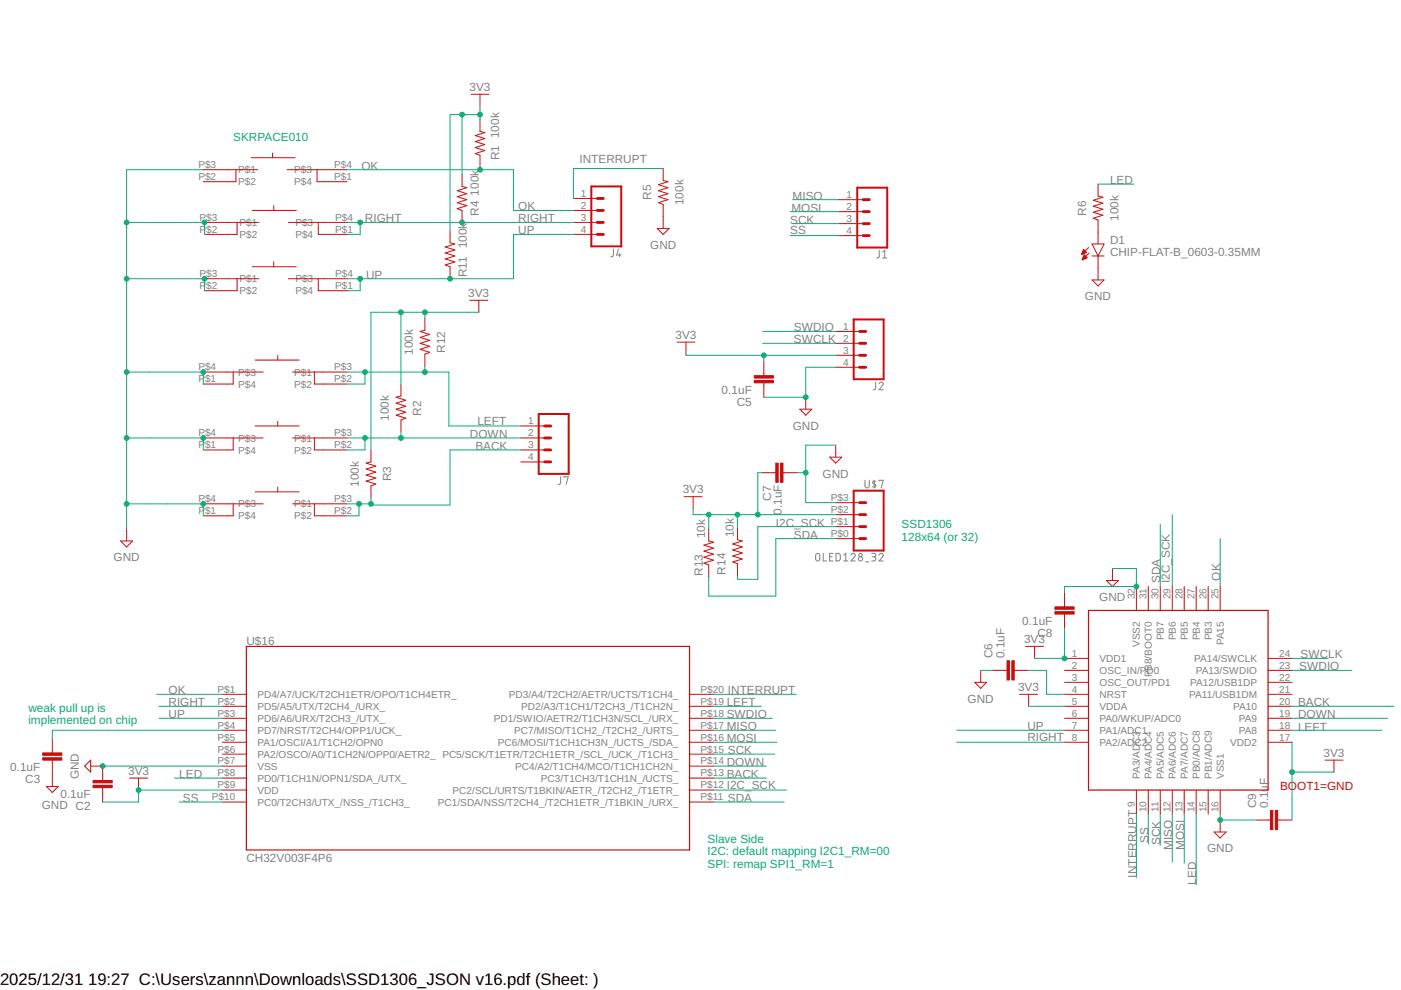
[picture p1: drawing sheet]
<svg xmlns="http://www.w3.org/2000/svg" width="297mm" height="210mm" viewBox="0 0 297 210" stroke-linecap="round" stroke-linejoin="round" font-family="sans-serif">
<g fill="none" stroke="#808080" stroke-width=".21">
<path d="M130 52.8v1.4l-.5 .2M131.1 52.8l-.4 1.3h1M131.4 53.7v.7M186.4 53.1v1.4l-.5 .2M187.1 54.7h.9M187.1 53.4l.5-.3v1.6M185.7 81l-.1 1.4-.5 .2M186.4 81.4a.44 .44 0 0 1 .6-.4 .44 .44 0 0 1 .1 .7l-.7 .9h.9M118.9 101.1v1.4l-.6 .2M119.6 101.2v-.1h.9l-.5 1.6M173.1 117.5l.3-.2 .3 .2 .1 1a.44 .44 0 0 1-.4 .4 .44 .44 0 0 1-.5-.4zM174.5 117.3v1.6h.8"/>
<path d="M175.9 118h.5M176.6 117.3h-.7v1.6h.7M177.2 117.3h.7l.2 .3 .1 .9-.3 .4h-.7zM178.9 118.9h.9M178.9 117.7l.4-.4v1.6M180.4 117.7a.44 .44 0 0 1 .7-.4 .44 .44 0 0 1 .1 .7l-.8 .9h.9M183.4 101.8v1.2a.46 .46 0 0 0 .4 .5 .46 .46 0 0 0 .5-.5v-1.2M183.5 119.1h.7M184.8 117.3h.5a.36 .36 0 0 1 .4 .4 .36 .36 0 0 1-.4 .3h-.3M185.3 118a.44 .44 0 0 1 .4 .5 .44 .44 0 0 1-.4 .4h-.5M185.4 101.8v1.7M185.7 102.1a.36 .36 0 0 0-.5-.1 .36 .36 0 0 0-.1 .5l.6 .4v.2l-.2 .2-.5-.1"/>
<path d="M186.4 117.7a.44 .44 0 0 1 .6-.4 .44 .44 0 0 1 .1 .7l-.7 .9h.9M186.4 102v-.2h.9l-.5 1.7"/>
<circle cx="182.4" cy="117.7" r=".36"/>
<circle cx="182.4" cy="118.5" r=".46"/>
</g>
<path d="M52.2 137.1h94v43.1h-94zM230.8 129.4h38.1v38.1h-38.1z" fill="none" stroke="#c90d0c" stroke-width=".25"/>
<g fill="none" stroke="#c90d0c" stroke-width=".21">
<path d="M99.9 20h3.8M101.8 20v2.5M43.1 36h11.6M50 36v2.5h-6.9M53.3 33.4h9.3M57.8 32.4v1M60.9 36h12.7M67.2 36v2.5h6.4M98 37v2.5l1 .3-2.1 .6 2.1 .7-2.1 .6 2.1 .6-2.1 .7 2.1 .6-2.1 .6 1.1 .4v2.6M101.8 25.3v2.6l1 .2-2 .6 2 .7-2 .6 2 .6-2 .7 2 .6-2 .7 1 .3v2.6M140.6 35.7v2.6l1 .2-2 .7 2 .6-2 .6 2 .7-2 .6 2 .6-2 .7 1 .3v5.1M232.8 39v2.6l1 .2-2 .7 2 .6-2 .6 2 .7-2 .6 2 .6-2 .7 1 .4v5"/>
<path d="M43.3 47.2h11.6M43.3 59.1h11.6M50.3 47.2v2.5h-7M50.3 59.1v2.5h-7M53.5 44.6h9.3M53.5 56.6h9.3M58 43.6v1M58 55.5v1.1M61.1 47.2h12.7M61.1 59.1h12.7M67.5 47.2v2.5h6.3M67.5 59.1v2.5h6.3"/>
<path d="M95.4 48.9v2.6l1 .2-2 .7 2 .6-2 .6 2 .7-2 .6 2 .6-2 .7 1 .4v2.5M121.6 47.2h5M121.6 49.7h5M121.6 44.6h5M121.6 42.1h5M139.3 48.4h2.6l-1.3 1.3zM177.9 42.3h5.1M177.9 44.9h5.1M177.9 47.4h5.1M177.9 50h5.1M230.8 52.5l-1.4 1.4M230.9 53.6l-1.4 1.4"/>
<path d="M231.5 51.7h2.6l-1.3 2.6zM231.5 54.3h2.6M231.5 59.4h2.6l-1.3 1.2zM232.8 54.3v5.1M43.1 78.9h12.7M49.4 78.9v2.5h-6.3M54.1 76.3h9.3M58.9 75.4v.9M62 78.9h11.6M66.7 78.9v2.5h6.9M90.1 67.5v2.5l-1 .3 2 .6-2 .6 2 .7-2 .6 2 .6-2 .7 2 .6-1 .4v2.5M99.6 63.7h3.8"/>
<path d="M101.5 63.7v2.5M143.5 72.5h3.8M145.4 72.5v2.6M161.9 76.6v3.1M177.2 70.3h5.1M177.2 72.8h5.1M177.2 75.3h5.1M177.2 77.9h5.1M43.1 92.9h12.7M49.4 92.9v2.5h-6.3M54.1 90.3h9.3M58.9 89.3v1"/>
<path d="M62 92.9h11.6M66.7 92.9v2.5h6.9M78.7 95.4v2.5l-1.1 .3 2.1 .6-2.1 .7 2.1 .6-2.1 .6 2.1 .7-2.1 .6 2.1 .6-1 .4v2.6M85 81.4v2.6l-1 .2 2 .7-2 .6 2 .6-2 .7 2 .6-2 .6 2 .7-1 .3v2.6M110.4 92.9h5.1M110.4 95.4h5.1M110.4 90.3h5.1M110.4 97.9h5.1M161.9 81.2v3M169.6 86.8h2.5l-1.3 1.2zM170.8 84.2v2.6M175.9 96.9h2.6l-1.3 1.3z"/>
<path d="M177.2 94.4v2.5M25.6 114.7h2.5l-1.3 1.3zM26.8 112.2v2.5M43.1 106.8h12.7M49.4 106.8v2.6h-6.3M54.1 104.3h9.3M58.9 103.3v1M62 106.8h11.6M66.7 106.8v2.6h6.9M145.1 105.3h3.8M147 105.3v2.5M150.3 112.2v2.5l1 .3-2.1 .6 2.1 .6-2.1 .7 2.1 .6-2.1 .6 2.1 .7-2.1 .6 1.1 .4v2.5"/>
<path d="M156.4 111.9v2.5l1 .3-2.1 .6 2.1 .7-2.1 .6 2.1 .6-2.1 .7 2.1 .6-2.1 .6 1.1 .4v2.6M161.4 100.2h3.1M166 100.2h3.1M177.2 114.2h5.1M177.2 111.7h5.1M177.2 109.1h5.1M177.2 106.6h5.1M217.4 137.1h3.9M219.4 137.1v2.5M225.7 139.6h5.1M225.7 125.6v3.1M225.7 130.2v3"/>
<path d="M234.6 123.1h2.5l-1.2 1.3zM235.9 120.5v2.6M240.9 124.4v5M243.5 124.4v5M246 124.4v5M248.5 124.4v5M251.1 124.4v5M253.6 124.4v5M256.2 124.4v5M258.7 124.4v5M268.9 139.6h5M11.1 156.6v3"/>
<path d="M47.2 147.2h5M47.2 149.8h5M47.2 152.3h5M47.2 154.8h5M47.2 157.4h5M47.2 159.9h5M146.2 147.2h5.1M146.2 149.8h5.1M146.2 152.3h5.1M146.2 154.8h5.1M146.2 157.4h5.1M146.2 159.9h5.1"/>
<path d="M206.7 144.7h2.5l-1.3 1.2zM207.9 142.1v2.6M210.5 142.1h3M215 142.1h3.1M216.2 147.2h3.8M218.1 147.2v2.6M225.7 147.2h5.1M225.7 149.8h5.1M225.7 152.3h5.1M225.7 154.8h5.1M225.7 157.4h5.1M225.7 142.1h5.1"/>
<path d="M225.7 144.7h5.1M268.9 147.2h5M268.9 149.8h5M268.9 152.3h5M268.9 154.8h5M268.9 157.4h5M268.9 142.1h5M268.9 144.7h5M9.8 166.8h2.6l-1.3 1.2zM11.1 161.2v5.6M19.2 162.4h2.6v3.1M19.2 161.2v2.5l-1.3-1.3z"/>
<path d="M21.8 167v3.1M27.5 165h3.8M29.4 165v2.5M47.2 162.4h5M47.2 165h5M47.2 167.5h5M47.2 170.1h5M146.2 162.4h5.1M146.2 165h5.1M146.2 167.5h5.1M146.2 170.1h5.1M240.9 167.5v5.1"/>
<path d="M243.5 167.5v5.1M246 167.5v5.1M248.5 167.5v5.1M251.1 167.5v5.1M253.6 167.5v5.1M256.2 167.5v5.1M257.4 176.4h2.6l-1.3 1.3zM258.7 167.5v5.1M258.7 173.9v2.5M266.3 173.9h3.1M270.9 173.9h3M280.9 161.2h3.8"/>
<path d="M282.8 161.2v2.5"/>
</g>
<g fill="#c90d0c" stroke="#c90d0c" stroke-width=".21">
<path d="M19.7 165.5h4.1v.5h-4.1z"/>
<path d="M19.7 166.5h4.1v.5h-4.1z"/>
<path d="M9.1 159.6h4v.5h-4z"/>
<path d="M9.1 160.7h4v.5h-4z"/>
<path d="M159.9 79.7h4.1v.5h-4.1z"/>
<path d="M159.9 80.7h4.1v.5h-4.1z"/>
<path d="M164.5 98.2h.5v4.1h-.5z"/>
<path d="M165.5 98.2h.5v4.1h-.5z"/>
<path d="M214.5 140.1h.5v4.1h-.5z"/>
<path d="M213.5 140.1h.5v4.1h-.5z"/>
<path d="M223.7 128.7h4v.5h-4z"/>
<path d="M223.7 129.7h4v.5h-4z"/>
<path d="M270.4 171.8h.5v4.1h-.5z"/>
<path d="M269.4 171.8h.5v4.1h-.5z"/>
</g>
<path d="M125.4 39.5h6.3v12.7h-6.3zM181.8 39.8h6.3v12.7h-6.3zM181 67.7h6.3v12.7h-6.3zM114.2 87.8h6.4v12.7h-6.4zM181 104h6.3v12.7h-6.3z" fill="none" stroke="#c90d0c" stroke-width=".42"/>
<g fill="none" stroke="#c90d0c" stroke-width=".61">
<path d="M126.6 47.2h1.3M126.6 44.6h1.3M126.6 42.1h1.3M126.6 49.7h1.3M183 47.4h1.3M183 44.9h1.3M183 42.3h1.3M183 50h1.3M182.3 75.3h1.2M182.3 72.8h1.2M182.3 70.3h1.2M182.3 77.9h1.2"/>
<path d="M115.5 95.4h1.3M115.5 92.9h1.3M115.5 90.3h1.3M115.5 97.9h1.3M182.3 109.1h1.2M182.3 111.7h1.2M182.3 114.2h1.2M182.3 106.6h1.2"/>
</g>
<g fill="#c90d0c" stroke="#c90d0c" stroke-width=".21">
<path d="M229.7 52.9l.7 .6-1 .5z" fill-rule="evenodd"/>
<path d="M229.9 54l.6 .7-1 .4z" fill-rule="evenodd"/>
</g>
<g fill="none" stroke="#0dab76" stroke-width=".21">
<path d="M43.1 36h-16.3v76.2M73.6 36h35.3v8.6h12.7M98 24.3v12.7M101.8 22.5v2.8M101.8 35.5v.5M101.8 24.3h-6.4v24.6M140.6 35.7h-19v6.4M232.8 39h7.6M26.8 47.2h16.5v2.5M26.8 59.1h16.5v2.5M73.8 47.2h47.8M76.4 59.1v2.5h-2.6"/>
<path d="M76.4 47.2v2.5h-2.6M121.6 49.7h-12.7v9.4h-35.1M167.5 50h10.4M167.5 44.9h10.4M168 42.3h9.9M168 47.4h9.9M26.8 78.9h16.3v2.5M73.6 78.9h21.6v11.4h15.2M77.4 78.9v2.5h-3.8M85 66.2v15.2M90.1 66.2v1.3M90.1 77.6v1.3"/>
<path d="M101.5 66.2h-22.8v29.2M145.4 75.1v.2h16.5M161.7 70.3h15.5M161.7 72.8h15.5M177.2 77.9h-6.4v6.3h-8.9M177.2 75.3h-15v-.2h-.3v1.5M26.8 92.9h16.3v2.5M73.6 92.9h36.8M77.4 92.9v2.5h-3.8M85 91.6v1.3M110.4 95.4h-15v11.7h-16.7v-1.5M177.2 94.4h-6.4v12.2h6.4"/>
<path d="M26.8 106.8h16.3v2.6M73.6 106.8h5.1M76.1 106.8v2.6h-2.5M147 107.8v1.3h30.2M150.3 109.1v3.1M156.4 109.1v2.8M161.4 100.2h-.7v8.9M169.1 100.2h1.7M177.2 114.2h-12.7v12.2h-14.2v-4.1M177.2 111.7h-16.5v11.1h-4.3v-.7M246 111.1v13.3M248.5 109.1v15.3"/>
<path d="M258.7 114.2v10.2M225.7 133.2v6.4h-6.3M235.9 120.5h5v3.9h-15.2v1.2M273.9 139.6h7.7M33.2 147.2h14M33.7 152.3h13.5M33.7 149.8h13.5M47.2 154.8h-36.1v1.8M151.3 152.3h12.4M151.3 154.8h13.2M151.3 149.8h10.1M151.3 159.9h12.9"/>
<path d="M151.3 157.4h13.4M151.3 147.2h17.5M202.8 154.8h22.9M202.8 157.4h22.9M207.9 142.1h2.6M218.1 142.1h3.8v5.1h3.8M218.1 149.8h7.6M273.9 142.1h12.7M273.9 152.3h20.4M273.9 154.8h19.1M273.9 157.4v16.5M273.9 149.8h21.6"/>
<path d="M21.8 162.4h25.4M37 165h10.2M38 170.1h9.2M47.2 167.5h-17.8v2.6h-7.6M151.3 162.4h11.2M151.3 170.1h15M151.3 167.5h15.5M151.3 165h11.2M240.9 172.6v13.5M243.5 172.6v6.3M246 172.6v6.6M248.5 172.6v10.2"/>
<path d="M251.1 172.6v10.4M253.6 172.6v15M258.7 172.6v1.3h7.6M273.9 163.7h8.9"/>
</g>
<g fill="#0dab76" stroke="#0dab76" stroke-width=".21">
<circle cx="21.8" cy="162.4" r=".51"/>
<circle cx="170.8" cy="84.2" r=".51"/>
<circle cx="26.8" cy="47.2" r=".51"/>
<circle cx="26.8" cy="59.1" r=".51"/>
<circle cx="43.3" cy="47.2" r=".51"/>
<circle cx="43.3" cy="59.1" r=".51"/>
<circle cx="43.1" cy="78.9" r=".51"/>
<circle cx="26.8" cy="78.9" r=".51"/>
<circle cx="43.1" cy="92.9" r=".51"/>
<circle cx="26.8" cy="92.9" r=".51"/>
<circle cx="43.1" cy="106.8" r=".51"/>
<circle cx="26.8" cy="106.8" r=".51"/>
<circle cx="240.9" cy="124.4" r=".51"/>
<circle cx="258.7" cy="173.9" r=".51"/>
<circle cx="170.8" cy="100.2" r=".51"/>
<circle cx="150.3" cy="109.1" r=".51"/>
<circle cx="156.4" cy="109.1" r=".51"/>
<circle cx="160.7" cy="109.1" r=".51"/>
<circle cx="29.4" cy="167.5" r=".51"/>
<circle cx="161.9" cy="75.3" r=".51"/>
<circle cx="90.1" cy="66.2" r=".51"/>
<circle cx="85" cy="66.2" r=".51"/>
<circle cx="98" cy="24.3" r=".51"/>
<circle cx="101.8" cy="24.3" r=".51"/>
<circle cx="225.7" cy="139.6" r=".51"/>
<circle cx="273.9" cy="163.7" r=".51"/>
<circle cx="76.4" cy="59.1" r=".51"/>
<circle cx="95.4" cy="59.1" r=".51"/>
<circle cx="76.4" cy="47.2" r=".51"/>
<circle cx="98" cy="47.2" r=".51"/>
<circle cx="76.1" cy="106.8" r=".51"/>
<circle cx="78.7" cy="106.8" r=".51"/>
<circle cx="90.1" cy="78.9" r=".51"/>
<circle cx="77.4" cy="78.9" r=".51"/>
<circle cx="101.8" cy="36" r=".51"/>
<circle cx="77.4" cy="92.9" r=".51"/>
<circle cx="85" cy="92.9" r=".51"/>
</g>
<g font-size="3.5">
<text x="0" y="208.9">2025/12/31</text>
<text x="18.7" y="208.9">19:27 C:\Users\zannn\Downloads\SSD1306_JSON v16.pdf (Sheet: )</text>
</g>
<g font-size="2.5" fill="#808080">
<text x="99.5" y="19.2">3V3</text>
<text x="105.8" y="29.3" transform="rotate(-90 105.8 29.3)">100k</text>
<text x="76.6" y="36">OK</text>
<text x="105.8" y="34" transform="rotate(-90 105.8 34)">R1</text>
<text x="122.8" y="34.5">INTERRUPT</text>
<text x="101.5" y="41.5" transform="rotate(-90 101.5 41.5)">100k</text>
<text x="235.3" y="39">LED</text>
<text x="77.4" y="47.2">RIGHT</text>
<text x="101.5" y="45.7" transform="rotate(-90 101.5 45.7)">R4</text>
<text x="109.9" y="47.2">RIGHT</text>
<text x="109.9" y="44.6">OK</text>
<text x="138.1" y="42.4" transform="rotate(-90 138.1 42.4)">R5</text>
<text x="144.9" y="43.5" transform="rotate(-90 144.9 43.5)">100k</text>
<text x="167.5" y="47.4">SCK</text>
<text x="167.8" y="44.9">MOSI</text>
<text x="168" y="42.3">MISO</text>
<text x="230.3" y="45.7" transform="rotate(-90 230.3 45.7)">R6</text>
<text x="237.1" y="46.8" transform="rotate(-90 237.1 46.8)">100k</text>
<text x="99" y="52.7" transform="rotate(-90 99 52.7)">100k</text>
<text x="109.9" y="49.7">UP</text>
<text x="137.8" y="52.7">GND</text>
<text x="167.5" y="49.7">SS</text>
<text x="235.3" y="51.7">D1</text>
<text x="77.6" y="59.1">UP</text>
<text x="99" y="58.8" transform="rotate(-90 99 58.8)">R11</text>
<text x="235.3" y="54.3">CHIP-FLAT-B_0603-0.35MM</text>
<text x="99.3" y="62.9">3V3</text>
<text x="230" y="63.7">GND</text>
<text x="143.2" y="71.8">3V3</text>
<text x="168.3" y="70.3">SWDIO</text>
<text x="87.5" y="75.3" transform="rotate(-90 87.5 75.3)">100k</text>
<text x="94.4" y="74.8" transform="rotate(-90 94.4 74.8)">R12</text>
<text x="168.3" y="72.8">SWCLK</text>
<text x="153" y="83.5">0.1uF</text>
<text x="82.5" y="89.2" transform="rotate(-90 82.5 89.2)">100k</text>
<text x="89.3" y="88.1" transform="rotate(-90 89.3 88.1)">R2</text>
<text x="156.2" y="86">C5</text>
<text x="99.6" y="92.9">DOWN</text>
<text x="100.8" y="95.4">BACK</text>
<text x="101.2" y="90.1">LEFT</text>
<text x="168.1" y="91.1">GND</text>
<text x="174.4" y="101.2">GND</text>
<text x="76.1" y="103.2" transform="rotate(-90 76.1 103.2)">100k</text>
<text x="83" y="102.1" transform="rotate(-90 83 102.1)">R3</text>
<text x="144.7" y="104.5">3V3</text>
<text x="163.5" y="106.2" transform="rotate(-90 163.5 106.2)">C7</text>
<text x="155.6" y="113.9" transform="rotate(-90 155.6 113.9)">10k</text>
<text x="164.5" y="111.7">I2C_SCK</text>
<text x="165.8" y="109.2" transform="rotate(-90 165.8 109.2)">0.1uF</text>
<text x="24.1" y="119">GND</text>
<text x="149.5" y="114.2" transform="rotate(-90 149.5 114.2)">10k</text>
<text x="168.3" y="114.2">SDA</text>
<text x="149" y="122.1" transform="rotate(-90 149 122.1)">R13</text>
<text x="153.8" y="121.8" transform="rotate(-90 153.8 121.8)">R14</text>
<text x="246" y="123.6" transform="rotate(-90 246 123.6)">SDA</text>
<text x="248" y="123.6" transform="rotate(-90 248 123.6)">I2C_SCK</text>
<text x="258.7" y="123.1" transform="rotate(-90 258.7 123.1)">OK</text>
<text x="233.1" y="127.4">GND</text>
<text x="52.2" y="136.8">U$16</text>
<text x="216.7" y="132.5">0.1uF</text>
<text x="217.1" y="136.3">3V3</text>
<text x="220" y="135">C8</text>
<text x="210.5" y="139.6" transform="rotate(-90 210.5 139.6)">C6</text>
<text x="213" y="139.6" transform="rotate(-90 213 139.6)">0.1uF</text>
<text x="275.5" y="142.1">SWDIO</text>
<text x="275.7" y="139.6">SWCLK</text>
<text x="35.7" y="149.7">RIGHT</text>
<text x="35.7" y="147.2">OK</text>
<text x="154.1" y="149.7">LEFT</text>
<text x="154.3" y="147.2">INTERRUPT</text>
<text x="205.1" y="149">GND</text>
<text x="215.9" y="146.4">3V3</text>
<text x="275.2" y="149.7">BACK</text>
<text x="35.7" y="152.3">UP</text>
<text x="154.1" y="152.3">SWDIO</text>
<text x="154.1" y="154.8">MISO</text>
<text x="217.8" y="154.8">UP</text>
<text x="275.2" y="155.1">LEFT</text>
<text x="275.2" y="152.3">DOWN</text>
<text x="154.1" y="157.4">MOSI</text>
<text x="154.3" y="159.9">SCK</text>
<text x="217.8" y="157.1">RIGHT</text>
<text x="280.6" y="160.4">3V3</text>
<text x="2.1" y="163.5">0.1uF</text>
<text x="5.4" y="166">C3</text>
<text x="16.7" y="165.2" transform="rotate(-90 16.7 165.2)">GND</text>
<text x="27.2" y="164.2">3V3</text>
<text x="38" y="165">LED</text>
<text x="154.1" y="167.3">I2C_SCK</text>
<text x="154.1" y="165">BACK</text>
<text x="154.1" y="162.4">DOWN</text>
<text x="8.8" y="171.6">GND C2</text>
<text x="12.8" y="169.3">0.1uF</text>
<text x="38.8" y="170.1">SS</text>
<text x="154.3" y="170.1">SDA</text>
<text x="266.3" y="171.3" transform="rotate(-90 266.3 171.3)">C9</text>
<text x="268.9" y="171.3" transform="rotate(-90 268.9 171.3)">0.1uF</text>
<text x="243.5" y="178.7" transform="rotate(-90 243.5 178.7)">SS</text>
<text x="246" y="179.2" transform="rotate(-90 246 179.2)">SCK</text>
<text x="52.2" y="182.8">CH32V003F4P6</text>
<text x="248.5" y="180.2" transform="rotate(-90 248.5 180.2)">MISO</text>
<text x="251.1" y="180.2" transform="rotate(-90 251.1 180.2)">MOSI</text>
<text x="255.9" y="180.7">GND</text>
<text x="240.9" y="186.1" transform="rotate(-90 240.9 186.1)">INTERRUPT</text>
<text x="253.6" y="187.6" transform="rotate(-90 253.6 187.6)">LED</text>
</g>
<g font-size="2.5" fill="#0dab76">
<text x="49.4" y="29.9">SKRPACE010</text>
<text x="191.2" y="112">SSD1306</text>
<text x="191.2" y="114.7">128x64 (or 32)</text>
<text x="6" y="150.9">weak pull up is</text>
<text x="6" y="153.6">implemented on chip</text>
<text x="150" y="178.7">Slave Side</text>
<text x="150" y="181.4">I2C: default mapping I2C1_RM=00</text>
<text x="150" y="184">SPI: remap SPI1_RM=1</text>
</g>
<text font-size="2.5" fill="#c90d0c" x="271.4" y="167.5">BOOT1=GND</text>
<g font-size="2.1" fill="#808080">
<text x="42.1" y="35.6">P$3</text>
<text x="70.8" y="35.6">P$4</text>
<text x="42.1" y="38.2">P$2</text>
<text x="50.5" y="36.7">P$1</text>
<text x="50.5" y="39.3">P$2</text>
<text x="62.4" y="36.7">P$3</text>
<text x="62.4" y="39.3">P$4</text>
<text x="70.8" y="38.2">P$1</text>
<text x="123.1" y="41.7">1</text>
<text x="179.5" y="42">1</text>
<text x="42.3" y="46.8">P$3</text>
<text x="50.8" y="47.9">P$1</text>
<text x="62.6" y="47.9">P$3</text>
<text x="71.1" y="46.8">P$4</text>
<text x="123.1" y="44.3">2</text>
<text x="123.1" y="46.8">3</text>
<text x="179.5" y="44.5">2</text>
<text x="179.5" y="47.1">3</text>
<text x="42.3" y="49.3">P</text>
<text x="43.7" y="49.3">$2</text>
<text x="50.8" y="50.5">P$2</text>
<text x="62.6" y="50.5">P$4</text>
<text x="71.1" y="49.3">P$1</text>
<text x="123.1" y="49.3">4</text>
<text x="179.5" y="49.6">4</text>
<text x="42.3" y="58.7">P$3</text>
<text x="50.8" y="59.9">P$1</text>
<text x="62.6" y="59.9">P$3</text>
<text x="71.1" y="58.7">P$4</text>
<text x="42.3" y="61.3">P</text>
<text x="43.7" y="61.3">$2</text>
<text x="50.8" y="62.4">P$2</text>
<text x="62.6" y="62.4">P$4</text>
<text x="71.1" y="61.3">P$1</text>
<text x="178.7" y="69.9">1</text>
<text x="178.7" y="72.4">2</text>
<text x="178.7" y="75">3</text>
<text x="178.7" y="77.5">4</text>
<text x="42.1" y="78.5">P$4</text>
<text x="42.1" y="81.1">P</text>
<text x="43.5" y="81.1">$1</text>
<text x="50.5" y="79.7">P$3</text>
<text x="50.5" y="82.2">P$4</text>
<text x="62.4" y="79.7">P$1</text>
<text x="62.4" y="82.2">P$2</text>
<text x="70.8" y="78.5">P$3</text>
<text x="70.8" y="81.1">P$2</text>
<text x="112" y="90">1</text>
<text x="42.1" y="92.5">P$4</text>
<text x="42.1" y="95">P</text>
<text x="43.5" y="95">$1</text>
<text x="50.5" y="93.6">P$3</text>
<text x="62.4" y="93.6">P$1</text>
<text x="70.8" y="92.5">P$3</text>
<text x="70.8" y="95">P$2</text>
<text x="112" y="92.5">2</text>
<text x="112" y="95">3</text>
<text x="50.5" y="96.2">P$4</text>
<text x="62.4" y="96.2">P$2</text>
<text x="112" y="97.6">4</text>
<text x="42.1" y="106.5">P$4</text>
<text x="50.5" y="107.6">P$3</text>
<text x="62.4" y="107.6">P$1</text>
<text x="70.8" y="106.5">P$3</text>
<text x="176.1" y="106.2">P$3</text>
<text x="42.1" y="109">P</text>
<text x="43.5" y="109">$1</text>
<text x="50.5" y="110.1">P$4</text>
<text x="62.4" y="110.1">P$2</text>
<text x="70.8" y="109">P$2</text>
<text x="176.1" y="113.8">P$0</text>
<text x="176.1" y="111.3">P$1</text>
<text x="176.1" y="108.8">P$2</text>
<text x="240.6" y="127.1" transform="rotate(-90 240.6 127.1)">32</text>
<text x="243.1" y="127.1" transform="rotate(-90 243.1 127.1)">31</text>
<text x="245.7" y="127.1" transform="rotate(-90 245.7 127.1)">30</text>
<text x="248.2" y="127.1" transform="rotate(-90 248.2 127.1)">29</text>
<text x="250.7" y="127.1" transform="rotate(-90 250.7 127.1)">28</text>
<text x="253.3" y="127.1" transform="rotate(-90 253.3 127.1)">27</text>
<text x="255.8" y="127.1" transform="rotate(-90 255.8 127.1)">26</text>
<text x="258.4" y="127.1" transform="rotate(-90 258.4 127.1)">25</text>
<text x="241.7" y="137.2" transform="rotate(-90 241.7 137.2)">VSS2</text>
<text x="246.8" y="135.8" transform="rotate(-90 246.8 135.8)">PB7</text>
<text x="249.3" y="135.8" transform="rotate(-90 249.3 135.8)">PB6</text>
<text x="251.9" y="135.8" transform="rotate(-90 251.9 135.8)">PB5</text>
<text x="254.4" y="135.8" transform="rotate(-90 254.4 135.8)">PB4</text>
<text x="256.9" y="135.8" transform="rotate(-90 256.9 135.8)">PB3</text>
<text x="259.5" y="136.8" transform="rotate(-90 259.5 136.8)">PA15</text>
<text x="227.2" y="139.2">1</text>
<text x="227.2" y="141.8">2</text>
<text x="233.1" y="140.4">VDD1</text>
<text x="233.1" y="142.9">OSC_IN/PD0</text>
<text x="244.2" y="143.6" transform="rotate(-90 244.2 143.6)">PB8/BOOT0</text>
<text x="253.2" y="140.4">PA14/SWCLK</text>
<text x="253.5" y="142.9">PA13/SWDIO</text>
<text x="271.2" y="141.8">23</text>
<text x="271.2" y="139.2">24</text>
<text x="46.1" y="146.9">P$1</text>
<text x="46.1" y="149.4">P$2</text>
<text x="54.6" y="148">PD4/A7/UCK/T2CH1ETR/OPO/T1CH4ETR_</text>
<text x="107.9" y="148">PD3/A4/T2CH2/AETR/UCTS/T1CH4_</text>
<text x="148.5" y="149.4">P$19</text>
<text x="148.5" y="146.9">P$20</text>
<text x="227.2" y="144.3">3</text>
<text x="227.2" y="146.9">4</text>
<text x="227.2" y="149.4">5</text>
<text x="233.1" y="145.4">OSC_OUT/PD1</text>
<text x="233.1" y="148">NRST</text>
<text x="252.2" y="148">PA11/USB1DM</text>
<text x="252.3" y="145.4">PA12/USB1DP</text>
<text x="271.2" y="149.4">20</text>
<text x="271.2" y="146.9">21</text>
<text x="271.2" y="144.3">22</text>
<text x="46.1" y="151.9">P$3</text>
<text x="46.1" y="154.5">P$4</text>
<text x="54.6" y="150.5">PD5/A5/UTX/T2CH4_/URX_</text>
<text x="54.6" y="153">PD6/A6/URX/T2CH3_/UTX_</text>
<text x="54.6" y="155.6">PD7/NRST/T2CH4/OPP1/UCK_</text>
<text x="104.7" y="153">PD1/SWIO/AETR2/T1CH3N/SCL_/URX_</text>
<text x="109" y="155.6">PC7/MISO/T1CH2_/T2CH2_/URTS_</text>
<text x="110.5" y="150.5">PD2/A3/T1CH1/T2CH3_/T1CH2N_</text>
<text x="148.5" y="154.5">P$17</text>
<text x="148.5" y="151.9">P$18</text>
<text x="227.2" y="151.9">6</text>
<text x="227.2" y="154.5">7</text>
<text x="233.1" y="150.5">VDDA</text>
<text x="233.1" y="153">PA0/WKUP/ADC0</text>
<text x="233.1" y="155.6">PA1/ADC1</text>
<text x="261.5" y="150.5">PA10</text>
<text x="262.7" y="155.6">PA8</text>
<text x="262.7" y="153">PA9</text>
<text x="271.2" y="154.5">18</text>
<text x="271.2" y="151.9">19</text>
<text x="46.1" y="157">P$5</text>
<text x="46.1" y="159.5">P$6</text>
<text x="54.6" y="158.1">PA1/OSCI/A1/T1CH2/OPN0</text>
<text x="54.6" y="160.7">PA2/OSCO/A0/T1CH2N/OPP0/AETR2_ PC5/SCK/T1ETR/T2CH1ETR_/SCL_/UCK_/T1CH3_</text>
<text x="105.6" y="158.1">PC6/MOSI/T1CH1CH3N_/UCTS_/SDA_</text>
<text x="148.5" y="159.5">P$15</text>
<text x="148.5" y="157">P$16</text>
<text x="227.2" y="157">8</text>
<text x="233.1" y="158.1">PA2/ADC2</text>
<text x="260.8" y="158.1">VDD2</text>
<text x="271.2" y="157">17</text>
<text x="46.1" y="162.1">P$7</text>
<text x="46.1" y="164.6">P$8</text>
<text x="46.1" y="167.2">P$9</text>
<text x="54.6" y="163.2">VSS</text>
<text x="54.6" y="165.7">PD0/T1CH1N/OPN1/SDA_/UTX_</text>
<text x="109.2" y="163.2">PC4/A2/T1CH4/MCO/T1CH1CH2N_</text>
<text x="114.7" y="165.7">PC3/T1CH3/T1CH1N_/UCTS_</text>
<text x="148.5" y="167.2">P$12</text>
<text x="148.5" y="164.6">P$13</text>
<text x="148.5" y="162.1">P$14</text>
<text x="241.7" y="165.2" transform="rotate(-90 241.7 165.2)">PA3/ADC3</text>
<text x="244.2" y="165.2" transform="rotate(-90 244.2 165.2)">PA4/ADC4</text>
<text x="246.8" y="165.2" transform="rotate(-90 246.8 165.2)">PA5/ADC5</text>
<text x="249.3" y="165.2" transform="rotate(-90 249.3 165.2)">PA6/ADC6</text>
<text x="251.8" y="165.2" transform="rotate(-90 251.8 165.2)">PA7/ADC7</text>
<text x="254.4" y="165.2" transform="rotate(-90 254.4 165.2)">PB0/ADC8</text>
<text x="256.9" y="165.2" transform="rotate(-90 256.9 165.2)">PB1/ADC9</text>
<text x="259.5" y="165.2" transform="rotate(-90 259.5 165.2)">VSS1</text>
<text x="44.9" y="169.7">P$10</text>
<text x="54.6" y="168.3">VDD</text>
<text x="54.6" y="170.8">PC0/T2CH3/UTX_/NSS_/T1CH3_</text>
<text x="92.9" y="170.8">PC1/SDA/NSS/T2CH4_/T2CH1ETR_/T1BKIN_/URX_</text>
<text x="96" y="168.3">PC2/SCL/URTS/T1BKIN/AETR_/T2CH2_/T1ETR_</text>
<text x="148.5" y="169.7">P$11</text>
<text x="240.6" y="171" transform="rotate(-90 240.6 171)">9</text>
<text x="243.1" y="172.2" transform="rotate(-90 243.1 172.2)">10</text>
<text x="245.7" y="172.1" transform="rotate(-90 245.7 172.1)">11</text>
<text x="248.2" y="172.2" transform="rotate(-90 248.2 172.2)">12</text>
<text x="250.7" y="172.2" transform="rotate(-90 250.7 172.2)">13</text>
<text x="253.3" y="172.2" transform="rotate(-90 253.3 172.2)">14</text>
<text x="255.8" y="172.2" transform="rotate(-90 255.8 172.2)">15</text>
<text x="258.4" y="172.2" transform="rotate(-90 258.4 172.2)">16</text>
</g>
</svg>
